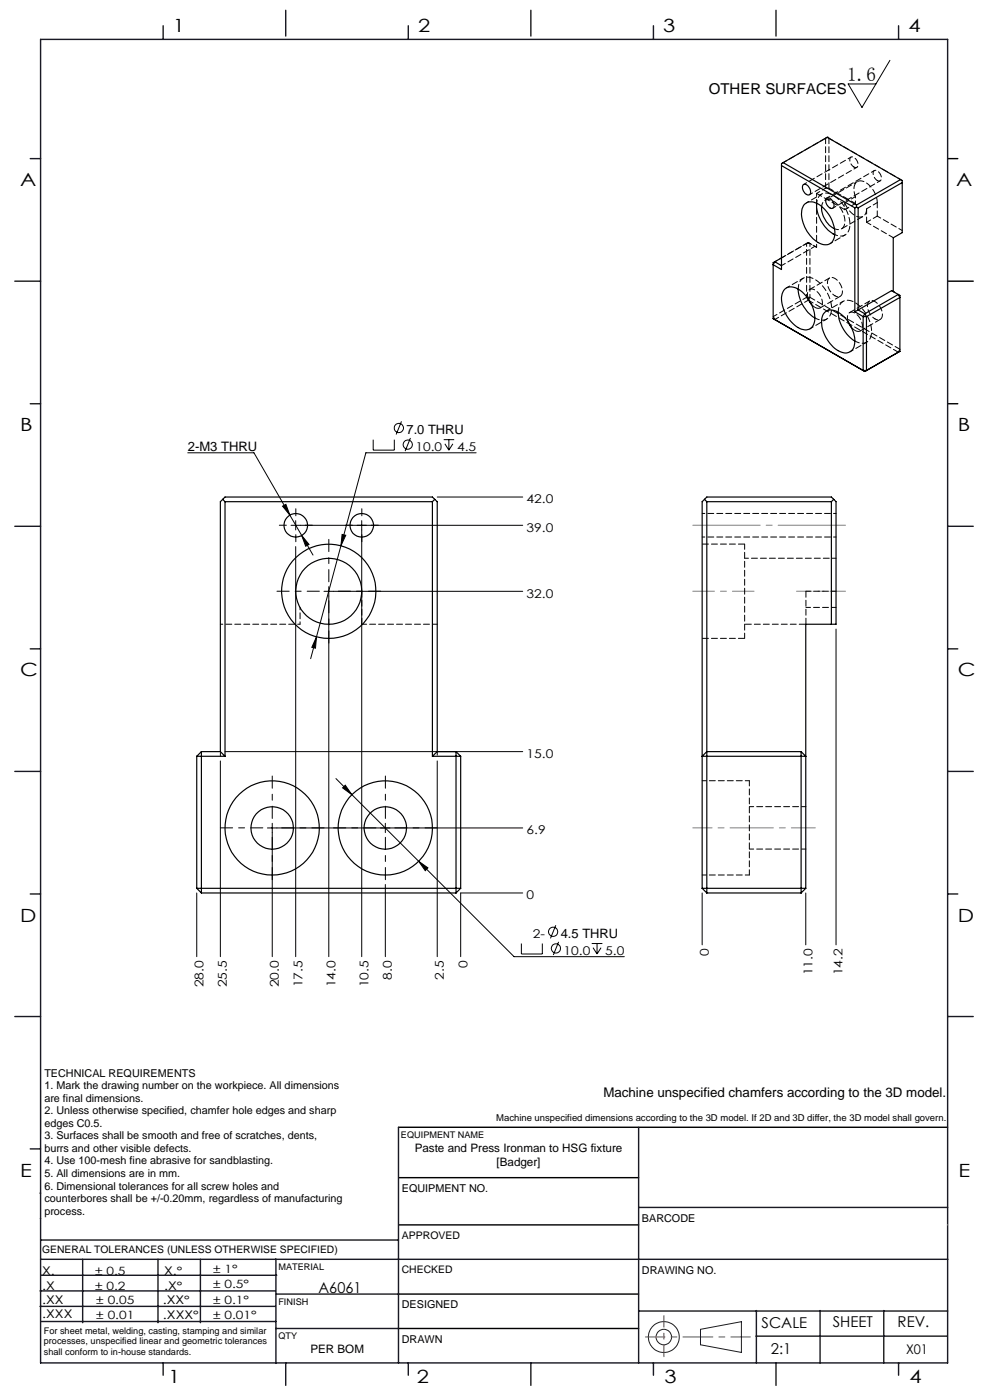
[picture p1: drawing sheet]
<svg xmlns="http://www.w3.org/2000/svg" width="210mm" height="297mm" viewBox="0 0 210 297" stroke-linecap="round" stroke-linejoin="round" font-family="sans-serif">
<g fill="none" stroke="#000" stroke-width=".21">
<path d="M188.8 12.8l-6 10-2.9-5h5.9M39.8 96.1h14.1l7.6 13.2M79.2 93.3v2.2h4.4v-2.2M85.2 89.4l-1.2 2.8M87.1 92.9l-1.2 2.8M94.1 93.3h2.2M94.4 94.2l.8 1.3M95.2 93.3v2.2M96.1 94.2l-.9 1.3M101 96.1h-23.4l-11.7 43.6M59.9 107.4l.7-.4 .9 2.3zM61.5 109.3l2.5 4.3"/>
<path d="M62.7 110.5v1.9M62.7 116v86.9M64 113.6l1.5 1.9-.7 .4zM64 113.6l2.4 4.2M72.6 113.4l.7 .2-1 2.2zM76.7 110.5v92.4M92.7 105.4h18.2M110.9 111.4h-49.2M67.1 135.1l-.2 2.4-.8-.2zM68.7 125.4h42.2M69.7 124.5v78.4M177.3 133.5v66.9"/>
<path d="M47.7 159.5h63.2M46.7 161.4v41.5M57.7 174.7v28.2M71.3 165.2l3.3 3.4M73.2 166.6l1.4 2-1.9-1.5zM74.6 168.6l14.2 14.1M81.7 174.7v1.9M92.7 161.4v41.5M110.9 175.6h-54.2M41.7 189.4v13.5M81.7 187.6v15.3M88.8 182.7l2 1.4-.6 .6z"/>
<path d="M88.8 182.7l20.2 20.2h23.4M110.9 189.4h-13.2v13.5M117.9 196.3l-1.1 2.8M118.5 199.8l-1.1 2.8M148.9 189.4v11M170.9 189.4v11M110.6 200.2v2.2h4.4v-2.2M125.5 200.2h2.3M125.8 201l.8 1.4M126.6 200.2v2.2M127.5 201l-.9 1.4"/>
<circle cx="84.6" cy="90.8" r=".98"/>
<circle cx="86.5" cy="94.3" r=".98"/>
<circle cx="117.3" cy="197.7" r=".98"/>
<circle cx="117.9" cy="201.2" r=".97"/>
</g>
<g fill="none" stroke="#191924" stroke-width=".21">
<path d="M8.6 231.2v9.4M148.6 282l8.7-1.6v6.5l-8.7-1.6z"/>
<circle cx="140.8" cy="283.7" r="3.3"/>
<circle cx="140.8" cy="283.7" r="1.64"/>
</g>
<path d="M67.7 125.4h-9M69.7 123.4v-9M69.7 127.4v9M71.7 125.4h9.1M55.7 175.6h-9M57.8 173.6v-9M57.8 177.6v9M59.8 175.6h9M79.8 175.6h-9.1M81.8 173.6v-9M81.8 177.6v9M83.8 175.6h9" fill="none" stroke="#000" stroke-width=".21" stroke-dasharray="15.2 1.3 1.3 1.3" stroke-dashoffset="12.6"/>
<path d="M60.7 111.4h-1.5M62.7 109.4v-1.5M62.7 113.4v1.5M64.7 111.4h1.6M74.8 111.4h-1.5M76.8 109.4v-1.5M76.8 113.4v1.5M78.7 111.4h1.5" fill="none" stroke="#000" stroke-width=".21" stroke-dasharray="15.2 1.3 1.3 1.3"/>
<path d="M160 125.4h-13" fill="none" stroke="#808080" stroke-width=".21" stroke-dasharray="15.2 1.3 1.3 1.3" stroke-dashoffset="10.6"/>
<path d="M179.4 111.4h-32.4" fill="none" stroke="#808080" stroke-width=".21" stroke-dasharray="15.2 1.3 1.3 1.3" stroke-dashoffset=".9"/>
<path d="M169 125.4h10.4" fill="none" stroke="#808080" stroke-width=".21" stroke-dasharray="15.2 1.3 1.3 1.3" stroke-dashoffset="11.9"/>
<path d="M173 175.6h-14" fill="none" stroke="#808080" stroke-width=".21" stroke-dasharray="15.2 1.3 1.3 1.3" stroke-dashoffset="10.1"/>
<path d="M159 175.6h-12" fill="none" stroke="#808080" stroke-width=".21" stroke-dasharray="15.2 1.3 1.3 1.3" stroke-dashoffset="11.1"/>
<path d="M201 33.7h2.2M201 59.7h5.4M201 85.7h2.2M84.5 239.1h116.5M84.6 259.9h50.9M84.6 249.8h50.9M84.6 274.5h50.9M84.5 281.8h51" fill="none" stroke="#000" stroke-width=".3"/>
<path d="M136.9 283.6h22.3" fill="none" stroke="#f00" stroke-width=".21" stroke-dasharray="6.3 1.3 1.3 1.3" stroke-dashoffset="2.2"/>
<path d="M140.8 287.8v-8.7" fill="none" stroke="#f00" stroke-width=".21" stroke-dasharray="6.3 1.3 1.3 1.3" stroke-dashoffset="3.9"/>
<g fill="none" stroke="#191924" stroke-width=".3">
<path d="M8.6 8.4h192.4v280.7h-192.4zM34.6 5.5v2.9M60.6 2.2v5.5M86.6 5.5v2.9M112.6 2.2v5.5M138.6 5.5v2.9M164.6 2.2v5.5M190.6 5.5v2.9M6.4 33.7h2.2M3.1 59.7h5.5M6.4 85.7h2.2M3.1 111.7h5.5"/>
<path d="M201 111.7h5.4M6.4 137.7h2.2M201 137.7h2.2M3.1 163.7h5.5M201 163.7h5.4M6.4 189.6h2.2M201 189.6h2.2M3.1 215.6h5.5M201 215.6h5.4M84.5 239.1v50M135.5 239.1v50M6.4 243.7h2.2"/>
<path d="M8.5 253.1h.1M8.6 258.5h.1M135.5 256.1h65.5M8.5 277.1h49.9M8.5 273.9h49.9M8.6 267.2h192.4M8.6 263.1h75.9M8.8 270.5h49.9M17.5 267.2v13.4M33.5 267.2v13.4M42.5 267.2v13.4M58.5 267.2v22"/>
<path d="M58.6 274.5h26M135.5 278.1h65.5M160.4 278v11.1M174 278v11.1M187.5 278v11.1M8.8 280.3h49.7M34.6 289.1v2.6M58.5 281.8h26M60.6 289.1v4.8M86.6 289.1v2.6M112.6 289.1v4.8M138.6 289.1v2.6"/>
<path d="M160.4 283.5h40.5M164.6 289.1v4.8M190.6 289.1v2.6"/>
</g>
<path d="M201 259.9h.1" fill="none" stroke="#c0c0c0" stroke-width=".21"/>
<path d="M73.2 166.6l-.5 .5 1.9 1.5zM88.8 182.7l1.4 2 .6-.6zM67.1 135.1l-1 2.2 .8 .2zM72.6 113.4l-.3 2.4 1-2.2zM64 113.6l.8 2.3 .7-.4zM59.9 107.4l1.6 1.9-.9-2.3z" fill="#000"/>
<g fill="none" stroke="#000" stroke-width=".25">
<path d="M165.8 35.1l15.5 9M166.1 34.5l-.3 .2v22.5l-1.8-1 .4-.7M166.1 34.5l15.6 9M166.1 34.5l9.4-5.4 15.5 9M170.4 39.2a1.47 1.47 0 0 1 1.3 2.1 1.47 1.47 0 0 1-1.4-1.9zM191 38.1l.4 .2v11.1l-1.9 1v11.5M191 38.1l-9.3 5.4M191.4 38.7l-9.4 5.4M164.4 55.5l-.4 .2v11.9M164.4 55.5l1.4 .9M165.8 54.7l-1.4 .8M170.6 43.4a2.55 2.55 0 0 1 3.5 .2 7.4 7.4 0 0 1 2.9 6.7 2.06 2.06 0 0 1-3.4 1.2 7.3 7.3 0 0 1-3.5-7.2z"/>
<path d="M173.2 43.1a7.6 7.6 0 0 0 3.9 6.7M174.3 43.8a5.4 5.4 0 0 0 2.7 4.7M175.3 42.1a1.04 1.04 0 0 1 1.5 .9 .67 .67 0 0 1 0 1 .67 .67 0 0 1-.9 0 1.7 1.7 0 0 1-.6-1.9zM181.3 44.1v22M181.7 43.9l.3 .2M181.7 43.9l-.4 .2M181.7 43.5v.4M182 44.1v21.7M164 67.6l19.4 11.2M164 67.6l.4 .2M166.4 61.5a2.33 2.33 0 0 1 3.1 0 7.6 7.6 0 0 1 3.3 6.8 1.98 1.98 0 0 1-3.1 1.4 7.4 7.4 0 0 1-3.8-7.4zM169.3 61.3a7.8 7.8 0 0 0 3.6 6.1"/>
<path d="M171.4 63.4l.8 1.2M174.9 66.4a2.41 2.41 0 0 1 3.4 .2 7.3 7.3 0 0 1 2.9 7 2.1 2.1 0 0 1-3.4 .8 7.3 7.3 0 0 1-3.4-7.2zM177.8 66.2a7.8 7.8 0 0 0 3.5 6.2M179.9 68.3l.7 1.2M181.3 66.1l1.8 1.1M182 65.8l-.7 .3M182 65.8l1.4 .8M183.1 67.2v11.4M183.1 67.2h.7M183.1 78.6h.7M183.1 78.6l.3 .2M183.4 66.6l-.3 .6"/>
<path d="M183.4 66.6l.4 .6M183.8 67.2v11.4M183.8 78.6l-.4 .2M190.5 62.5l-1.4-.8-7.1 4.1M190.5 62.5l.4 .6-7.1 4.1M190.5 62.5l-7.1 4.1M190.5 62.5l.4 .2v11.8M190.9 74.5l-7.5 4.3M190.9 74.5l-.4 .2M47.2 105.9l.5 .5M47.7 106.4v54M47.7 106.4h44"/>
<path d="M91.7 106.4v54M92.2 105.9l-.5-.5h-44l-1 1v53.1M92.2 105.9l-.5 .5M92.2 105.9l.5 .5v53.1M149.4 105.9l.5 .5M149.9 106.4h26.5M149.9 106.4v83M176.4 106.4v26M176.8 105.9l-.4 .5M42.7 159.5l-1 .9M42.7 159.5v29.9M42.7 159.5h4"/>
<path d="M46.7 159.5l1 .9M92.7 159.5h4M92.7 159.5l-1 .9M96.7 159.5v29.9M96.7 159.5l1 .9M149.9 159.5h20l1 .9h-22zM169.9 159.5v29.9M41.7 160.4h6M41.7 160.4v28.1M91.7 160.4h6M97.7 160.4v28.1M41.7 188.5h56"/>
<path d="M41.7 188.5l1 .9M42.7 189.4h54M97.7 188.5l-1 .9M148.9 188.5h22M148.9 188.5v-82.1l1-1h26.5l.9 1v26h-6.4v56.1M148.9 188.5l1 .9M149.9 189.4h20M170.9 188.5l-1 .9"/>
<circle cx="62.7" cy="111.4" r="2.5"/>
<circle cx="76.7" cy="111.5" r="2.49"/>
<circle cx="69.7" cy="125.4" r="10"/>
<circle cx="69.7" cy="125.4" r="7"/>
<circle cx="57.7" cy="175.7" r="4.5"/>
<circle cx="57.7" cy="175.6" r="10"/>
<circle cx="81.7" cy="175.7" r="4.5"/>
<circle cx="81.7" cy="175.6" r="10"/>
</g>
<path d="M175.1 39.9l-1.9 1.1M181.9 38.5l-6.9 4M170.4 59l-3.6 2.1M171.8 69.7l3.6-2M172.2 64.6l.7 .6M178.9 63.9l-3.6 2.1M180.3 74.6l3.5-2M180.7 69.5l.6 .6M177.4 118.4h-19.4M92.8 159.4v1M46.8 160.4v-1" fill="none" stroke="#000" stroke-width=".21" stroke-dasharray="1.3 .6" stroke-dashoffset=".5"/>
<path d="M171.8 51.6l1.4 .9M172.9 52.3l-1.4-.9M189.5 61.8l1.4 .9M46.8 132.4h16.9M63.7 128.9v3.5" fill="none" stroke="#000" stroke-width=".21" stroke-dasharray="1.3 .6" stroke-dashoffset=".8"/>
<g fill="none" stroke="#000" stroke-width=".21" stroke-dasharray="1.3 .6">
<path d="M165.8 34.7l9.3-5.4M175.1 29.3l.4-.2M175.5 29.1h.1M175.5 29.1l.3 .2M171.5 51.4l.3 .2M171.5 51.4l-.4 .2M173.2 41l6 3.5M173.2 52.5l-.3-.2M172.9 65.2a1 1 0 0 0 1.2 0 1 1 0 0 0 .3-1.1 3 3 0 0 0-2.3-2.8 1.36 1.36 0 0 0-.7 2M181.3 70.1a1 1 0 0 0 1.3 0 1 1 0 0 0 .3-1.1 3 3 0 0 0-2.4-2.8 1.36 1.36 0 0 0-.6 2M189.1 61.6l.4 .2M189.5 61.8h.1"/>
<path d="M76.8 132.4v-7M171 132.4v-7"/>
</g>
<g fill="none" stroke="#000" stroke-width=".21" stroke-dasharray="1.3 .6" stroke-dashoffset=".3">
<path d="M181.1 35.4a1.56 1.56 0 0 1-.6-2 1.43 1.43 0 0 1 1.3 2.1l-.7-.1M186.1 38.3a1.56 1.56 0 0 1-.7-2.1 1.43 1.43 0 0 1 1.3 2.1h-.6M179.2 43l2.3-1.3M179.2 44.5l2.3-1.3M183.8 44.3l2.3-1.3M183.8 47.2l2.3-1.4M172.9 67.4a2.14 2.14 0 0 0 2.4 .3 2.14 2.14 0 0 0 1.1-2.2 7.4 7.4 0 0 0-4.4-6.6 2.07 2.07 0 0 0-2.7 2.4M181.3 72.3a2.14 2.14 0 0 0 2.5 .3 2.14 2.14 0 0 0 1.1-2.2 7.4 7.4 0 0 0-4.5-6.6 2.07 2.07 0 0 0-2.6 2.4M92.8 132.4h-16M171 125.4h6.4M171 128.9h6.4M171 171.1h-12"/>
<path d="M159 180.1h12"/>
</g>
<path d="M175.8 29.3l15.6 9M175.8 39.9l5.7 3.3M171.5 51.4l-5.7 3.3M181.5 41.7a2.49 2.49 0 0 1 .5-3.2 3.3 3.3 0 0 1 3.4 2.1l.5 1.2 .2 1.2M183.8 47.2v-2.9M186.1 43v2.8M189.5 50.4l-5.7-3.2M158 135.4v-20M159 185.6v-20" fill="none" stroke="#000" stroke-width=".21" stroke-dasharray="1.3 .6" stroke-dashoffset=".2"/>
<g fill="none" stroke="#000" stroke-width=".21" stroke-dasharray="1.3 .6" stroke-dashoffset=".4">
<path d="M175.1 39.9h.7M164 55.7l7.1-4.1M171.1 51.6h.7M172.9 52.3l-7.1 4M174.3 43.8a1.5 1.5 0 0 1 .9-1.4 1.5 1.5 0 0 1 1.7 .4 4.8 4.8 0 0 1 2.1 5.3 1.39 1.39 0 0 1-2 .4M186.1 45.8l5.3 3.1M164 67.2l.4 .6M164.4 67.8l7.1-4.1M171.1 63.1l-7.1 4.1M171.1 63.1l.4 .6M171.1 63.1h.7M171.5 63.7l.3-.6"/>
<path d="M190.5 74.7l.4-.6M159 165.6h-10M149 185.6h10"/>
</g>
<path d="M178.5 48.5l4.6-2.6M183.8 44.3a1.53 1.53 0 0 1-.8 1.6 1.53 1.53 0 0 1-1.8-.3 5.5 5.5 0 0 1-2-2.6M158 115.4h-9M149 135.4h9M158 132.4h13" fill="none" stroke="#000" stroke-width=".21" stroke-dasharray="1.3 .6" stroke-dashoffset="-.1"/>
<path d="M174.3 41.2l-3.2 1.8M176.1 51.7l3.2-1.9M177.1 49.8a2.09 2.09 0 0 0 2.3 0 2.09 2.09 0 0 0 .9-2.1 7.4 7.4 0 0 0-4.4-6.6 1.99 1.99 0 0 0-2.7 2M179.2 43v1.5M181.5 43.2v-1.5M177.1 62.7a1 1 0 0 0 1.2 .1 1 1 0 0 0 .4-1.2 3 3 0 0 0-2.4-2.7 1.39 1.39 0 0 0-.6 2.1l.5 .9 .9 .8M185.6 67.6a1 1 0 0 0 1.2 .1 1 1 0 0 0 .4-1.2 3 3 0 0 0-2.4-2.7 1.39 1.39 0 0 0-.6 2.1l.5 .9 .9 .8M149 113.9h28.4M177.4 108.9h-28.4" fill="none" stroke="#000" stroke-width=".21" stroke-dasharray="1.3 .6" stroke-dashoffset=".7"/>
<path d="M180.5 33.3l-10 5.8M185.5 36.2l-10.1 5.8M171.1 51.6v11.5M171.7 41.3l10.1-5.8M173.2 52.5v-11.5M176.7 44.2l10-5.8M171.8 63.1v-11.5" fill="none" stroke="#000" stroke-width=".21" stroke-dasharray="1.3 .6" stroke-dashoffset=".6"/>
<path d="M175.1 29.3v10.6M175.8 39.9v-10.6M176 59l-4.3 2.4M171.5 63.7l19 11M174 65.3l4.2-2.4M182.5 70.2l4.2-2.4M184.5 63.9l-4.3 2.4M190.9 74.1l-19.1-11" fill="none" stroke="#000" stroke-width=".21" stroke-dasharray="1.3 .6" stroke-dashoffset=".1"/>
<text font-size="4.1" x="179.7" y="17.2">1.6</text>
<g font-size="3.9">
<text x="36.7" y="6.9">1</text>
<text x="88.7" y="6.9">2</text>
<text x="140.7" y="6.9">3</text>
<text x="192.7" y="6.9">4</text>
<text x="4.2" y="39.5">A</text>
<text x="202.9" y="39.5">A</text>
<text x="4.2" y="91.5">B</text>
<text x="203.2" y="91.5">B</text>
<text x="4.2" y="143.5">C</text>
<text x="203.2" y="143.5">C</text>
<text x="4.2" y="195.5">D</text>
<text x="203.2" y="195.5">D</text>
<text x="4.2" y="249.6">E</text>
<text x="203.3" y="249.6">E</text>
<text x="35.7" y="293.4">1</text>
<text x="88.4" y="293.4">2</text>
<text x="141" y="293.4">3</text>
<text x="193" y="293.4">4</text>
</g>
<g font-size="3.2">
<text x="150.4" y="20">OTHER SURFACES</text>
<text x="67.6" y="274.2">A6061</text>
<text x="161.6" y="281.7">SCALE</text>
<text x="176.7" y="281.5">SHEET</text>
<text x="190.4" y="281.5">REV.</text>
<text x="163.5" y="287.3">2:1</text>
</g>
<g font-size="2.8">
<text x="39.8" y="95.7">2-M3 THRU</text>
<text x="128" y="232.7">Machine unspecified chamfers according to the 3D model.</text>
<text x="192.2" y="287.3">X01</text>
</g>
<g font-size="2.7">
<text x="86.2" y="92.1">7.0 THRU</text>
<text x="119" y="199">4.5 THRU</text>
</g>
<g font-size="2.6">
<text x="88.1" y="95.7">10.0</text>
<text x="97" y="95.7">4.5</text>
<text x="111.7" y="106.8">42.0</text>
<text x="111.7" y="112.8">39.0</text>
<text x="111.7" y="126.8">32.0</text>
<text x="111.7" y="160.8">15.0</text>
<text x="111.7" y="177">6.9</text>
<text x="111.7" y="190.8">0</text>
<text x="113" y="199">2-</text>
<text x="119.6" y="202.5">10.0</text>
<text x="128.4" y="202.5">5.0</text>
<text x="150.3" y="202.9" transform="rotate(-90 150.3 202.9)">0</text>
<text x="43.1" y="209.4" transform="rotate(-90 43.1 209.4)">28.0</text>
<text x="48.1" y="209.4" transform="rotate(-90 48.1 209.4)">25.5</text>
<text x="59.1" y="209.4" transform="rotate(-90 59.1 209.4)">20.0</text>
<text x="64.1" y="209.4" transform="rotate(-90 64.1 209.4)">17.5</text>
<text x="71.1" y="209.4" transform="rotate(-90 71.1 209.4)">14.0</text>
<text x="78.1" y="209.4" transform="rotate(-90 78.1 209.4)">10.5</text>
<text x="83.1" y="207.8" transform="rotate(-90 83.1 207.8)">8.0</text>
<text x="94.1" y="207.8" transform="rotate(-90 94.1 207.8)">2.5</text>
<text x="99.1" y="205.4" transform="rotate(-90 99.1 205.4)">0</text>
<text x="172.3" y="206.9" transform="rotate(-90 172.3 206.9)">11.0</text>
<text x="178.7" y="206.9" transform="rotate(-90 178.7 206.9)">14.2</text>
</g>
<g font-size="2.5">
<text x="88" y="244.4">Paste and Press Ironman to HSG fixture</text>
<text x="105.3" y="247.3">[Badger]</text>
<text x="8.9" y="273.6">.X</text>
<text x="8.9" y="270.4">X.</text>
<text x="34.8" y="273.7">.X°</text>
<text x="34.8" y="270.5">X.°</text>
<text x="9" y="276.7">.XX</text>
<text x="9" y="279.7">.XXX</text>
<text x="34.5" y="276.7">.XX°</text>
<text x="34.6" y="279.8">.XXX°</text>
<text x="65.8" y="287.1">PER BOM</text>
</g>
<g font-size="2.4">
<text x="45.2" y="270">± 1°</text>
<text x="20.2" y="270.4">± 0.5</text>
<text x="20.2" y="273.7">± 0.2</text>
<text x="45.2" y="273.2">± 0.5°</text>
<text x="20.4" y="279.7">± 0.01</text>
<text x="20.4" y="276.7">± 0.05</text>
<text x="45.2" y="276.7">± 0.1°</text>
<text x="45.2" y="279.7">± 0.01°</text>
</g>
<g font-size="2.3">
<text x="9.4" y="228.4">TECHNICAL REQUIREMENTS</text>
<text x="9.4" y="231.1">1. Mark the drawing number on the workpiece. All dimensions</text>
<text x="9.4" y="233.7">are final dimensions.</text>
<text x="9.4" y="236.4">2. Unless otherwise specified, chamfer hole edges and sharp</text>
<text x="9.4" y="239">edges C0.5.</text>
<text x="9.4" y="241.7">3. Surfaces shall be smooth and free of scratches, dents,</text>
<text x="9.4" y="244.4">burrs and other visible defects.</text>
<text x="9.4" y="247">4. Use 100-mesh fine abrasive for sandblasting.</text>
<text x="9.4" y="249.7">5. All dimensions are in mm.</text>
<text x="9.4" y="252.4">6. Dimensional tolerances for all screw holes and</text>
<text x="9.4" y="255">counterbores shall be +/-0.20mm, regardless of manufacturing</text>
<text x="9.4" y="257.7">process.</text>
<text x="85.2" y="252.9">EQUIPMENT NO.</text>
<text x="136.2" y="259.2">BARCODE</text>
<text x="136.2" y="270.2">DRAWING NO.</text>
<text x="85.2" y="277.6">DESIGNED</text>
<text x="85.2" y="284.9">DRAWN</text>
</g>
<g font-size="2.2">
<text x="85.2" y="262.8">APPROVED</text>
<text x="8.9" y="265.9">GENERAL TOLERANCES (UNLESS OTHERWISE SPECIFIED)</text>
<text x="85.2" y="270.1">CHECKED</text>
</g>
<text font-size="2" x="105.3" y="237.7">Machine unspecified dimensions according to the 3D model. If 2D and 3D differ, the 3D model shall govern.</text>
<g font-size="1.9">
<text x="85.1" y="241.5">EQUIPMENT NAME</text>
<text x="59.1" y="269.5">MATERIAL</text>
<text x="59.1" y="276.9">FINISH</text>
<text x="9.3" y="282.9">For sheet metal, welding, casting, stamping and similar</text>
<text x="9.3" y="285.2">processes, unspecified linear and geometric tolerances</text>
<text x="9.3" y="287.4">shall conform to in-house standards.</text>
<text x="59.1" y="284.2">QTY</text>
</g>
</svg>
